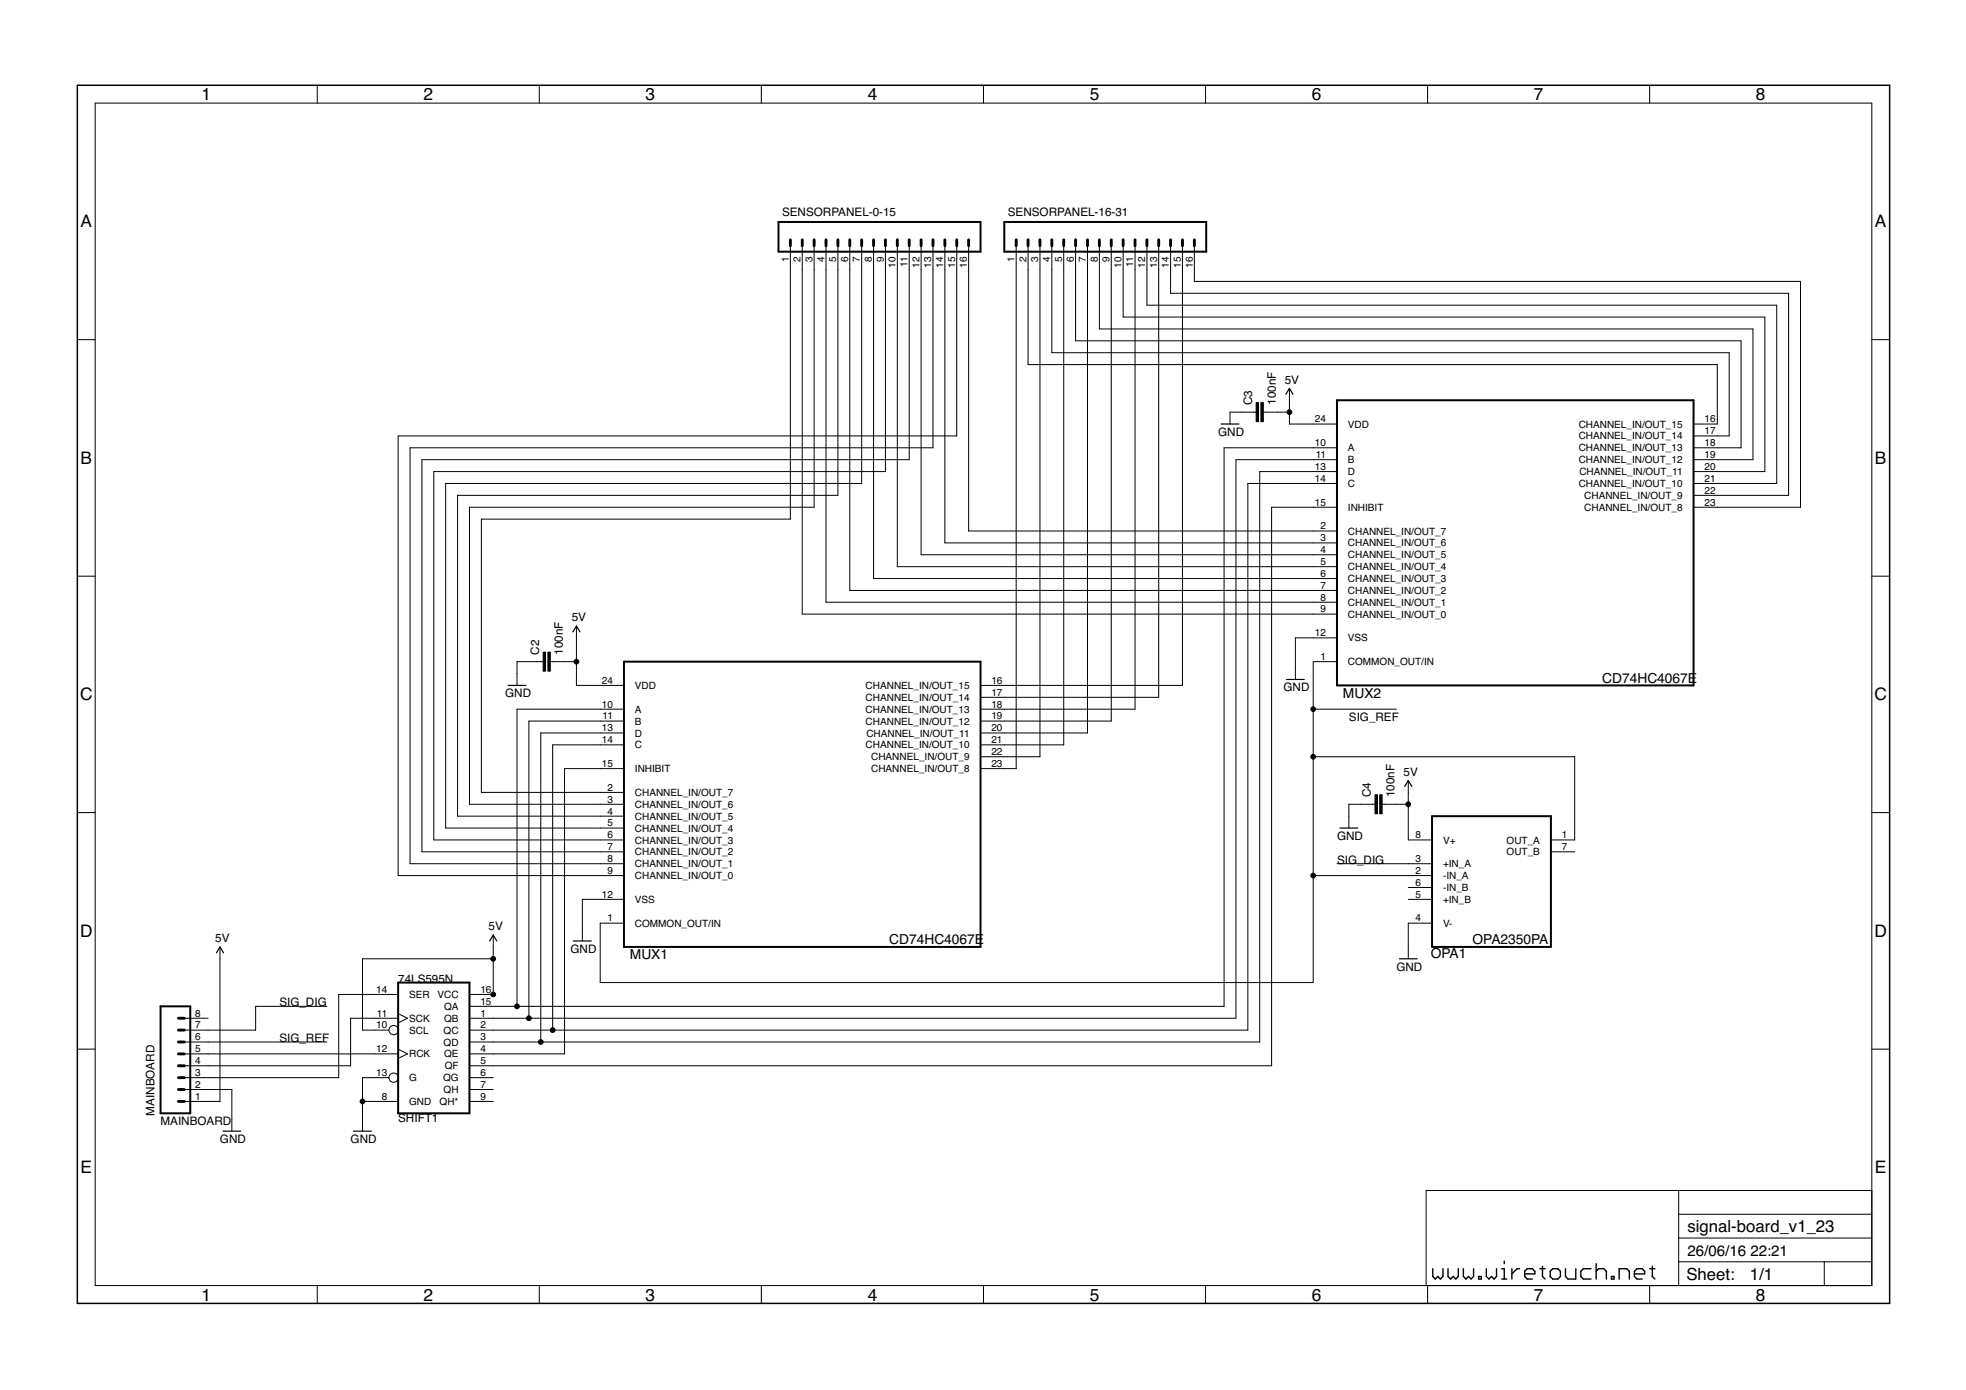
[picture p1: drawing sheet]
<svg xmlns="http://www.w3.org/2000/svg" width="420mm" height="297mm" viewBox="0 0 420 297" stroke-linecap="round" stroke-linejoin="round" font-family="sans-serif">
<g fill="none" stroke="#000" stroke-width=".3">
<path d="M306.2 271.1v1.7l.5 .5 .6-.5 .5 .5 .6-.5v-1.7M309.5 271.1v1.7l.5 .5 .6-.5 .5 .5 .6-.5v-1.7M312.7 271.1v1.7l.6 .5 .5-.5 .6 .5 .5-.5v-1.7M316 272.8h.6v.5h-.6zM317.6 271.1v1.7l.6 .5 .5-.5 .6 .5 .5-.5v-1.7M320.9 273.3h1.1M320.9 271.1h.6v2.2M321.5 269.5v.5M323.1 271.1v2.2M324.7 271.1h-.5l-1.1 1.1M325.8 272.2h2.2v-.5l-.5-.6h-1.1l-.6 .6v1.1l.6 .5h1.1M329.1 271.1h1.1"/>
<path d="M329.6 270.6v2.2l.6 .5M331.8 271.1h1.1l.6 .6v1.1l-.6 .5h-1.1l-.5-.5v-1.1zM334.6 271.1v1.7l.5 .5h1.7v-2.2M340 271.1h-1.6l-.6 .6v1.1l.6 .5h1.6M341.1 271.7l.6-.6h1.1l.5 .6v1.6M341.1 270v3.3M344.4 272.8h.5v.5h-.5zM346 273.3v-2.2h1.7l.5 .6v1.6M349.3 272.2h2.2v-.5l-.6-.6h-1.1l-.5 .6v1.1l.5 .5h1.1M352.6 271.1h1.1M353.1 270.6v2.2l.6 .5"/>
</g>
<g fill="none" stroke="#000" stroke-width=".21">
<path d="M67.8 18.2v3.8M115.3 18.2v3.8M162.7 18.2v3.8M210.2 18.2v3.8M257.6 18.2v3.8M305.1 18.2v3.8M352.6 18.2v3.8M20.3 22h379.7v252.7h-379.7zM168.9 52.5v58.4h-66v58.4h30.4M171.4 52.5v78.7h114.3M174 52.5v55.9h-73.7v63.5h33M176.5 52.5v76.2h109.2"/>
<path d="M179.1 52.5v53.4h-81.3v68.5h35.5M181.6 52.5v73.7h104.1M184.1 52.5v50.8h-88.9v73.7h38.1M186.7 52.5v71.1h99M189.2 52.5v48.3h-96.5v78.7h40.6M191.8 52.5v68.6h93.9M194.3 52.5v45.7h-104.1v83.8h43.1M196.8 52.5v66.1h88.9M199.4 52.5v43.2h-111.8v88.9h45.7M201.9 52.5v63.5h83.8M204.5 52.5v40.7h-119.4v93.9h48.2M207 52.5v61h78.7"/>
<path d="M217.2 52.5v111.8h-7.7M219.7 52.5v25.4h147.3v12.7h-5.1M222.2 52.5v109.2h-12.7M224.8 52.5v22.9h144.7v17.8h-7.6M227.3 52.5v106.7h-17.8M229.9 52.5v20.3h142.2v22.9h-10.2M232.4 52.5v104.1h-22.9M234.9 52.5v17.8h139.7v27.9h-12.7M237.5 52.5v101.6h-28M240 52.5v15.3h137.2v33h-15.3M242.6 52.5v99.1h-33.1M245.1 52.5v12.7h134.6v38.1h-17.8"/>
<path d="M247.6 52.5v96.5h-38.1M250.2 52.5v10.2h132v43.2h-20.3M252.7 52.5v94h-43.2M255.2 52.5v7.6h129.6v48.3h-22.9M16.5 72.6h3.8M400 72.6h3.8M268.5 88.1h-5.6v2.5M270 88.1h5.6M275.6 83v7.6h10.1M285.7 95.7h-24.1v119.4h-161.3M285.7 98.2h-21.6v119.4h-163.8M285.7 100.8h-16.5v121.9h-168.9"/>
<path d="M285.7 103.3h-19v116.8h-166.4M285.7 108.4h-13.9v119.4h-171.5M16.5 123.1h3.8M123.2 133.8v12.7h10.1M285.7 136.3h-8.9v8.9M400 123.1h3.8M116.1 141.4h-5.6v5.1M117.6 141.4h5.6M133.3 151.6h-22.8v63.5M133.3 154.1h-20.3v63.5M133.3 156.6h-17.7v66.1M133.3 159.2h-15.2v60.9"/>
<path d="M280.6 151.6h17.8M285.7 141.4h-5.1v68.6h-152.3v-12.7h5M16.5 173.7h3.8M133.3 164.3h-12.7v60.9h-20.3M280.6 161.7h55.9v17.8h-5.1M293.9 171.9h-5.6v5.1M295.4 171.9h5.6M301 166.8v12.7h5M400 173.7h3.8M105.4 199.8v12.7h-5.1M133.3 192.2h-8.8v8.9M280.6 187.1h25.4"/>
<path d="M285.7 184.6h20.3M301 192.2h5M301 189.7h5M306 197.3h-5v7.6M331.4 182h5.1M39.4 217.6h5.1M47 202.4v33h-7.6M69.8 215.1h-15.2v5h-15.2M85.1 217.6h-10.2v10.2h-35.5M85.1 212.5h-12.7v17.8h-33M85.1 216.6l2 1-2 1M105.4 204.9h-27.9v15.2h5.6"/>
<path d="M16.5 224.2h3.8M39.4 222.7h30.4M39.4 225.2h45.7M39.4 232.8h10.2v8.9M77.5 235.4h7.6M83.1 230.3h-5.6v11.4M85.1 224.2l2 1-2 1M100.3 230.3h5.1M100.3 232.8h5.1M100.3 235.4h5.1M400 224.2h3.8M358.8 254.4v20.3"/>
<path d="M358.8 259.5h41.2M400 254.4h-95.2v20.3M67.8 274.7v3.8M115.3 274.7v3.8M162.7 274.7v3.8M210.2 274.7v3.8M257.6 274.7v3.8M305.1 274.7v3.8M352.6 274.7v3.8M358.8 269.6h41.2M358.8 264.6h41.2M389.9 269.6v5.1"/>
<circle cx="84.1" cy="220.1" r=".99"/>
<circle cx="84.1" cy="230.3" r=".99"/>
</g>
<path d="M166.4 47.4h43.1v6.4h-43.1zM214.6 47.4h43.2v6.4h-43.2zM285.7 85.5h76.2v61h-76.2zM133.3 141.4h76.2v61h-76.2zM306 174.4h25.4v28h-25.4zM34.3 215.1h6.4v22.8h-6.4zM85.1 210h15.2v27.9h-15.2z" fill="none" stroke="#000" stroke-width=".42"/>
<g fill="none" stroke="#000" stroke-width=".25">
<path d="M261 90.6h3.8M274.8 84.3l.8-1.3 .7 1.3M122.4 135l.8-1.2 .8 1.2M108.6 146.5h3.8M274.9 145.2h3.8M286.4 177h3.8M300.2 168.1l.8-1.3 .7 1.3M46.2 203.6l.8-1.2 .8 1.2M104.6 201.1l.8-1.3 .8 1.3M122.6 201.1h3.8M299.1 204.9h3.8M47.6 241.7h3.9"/>
<path d="M75.6 241.7h3.8"/>
</g>
<g fill="none" stroke="#000" stroke-width=".61">
<path d="M168.9 51.2v1.3M171.4 51.2v1.3M174 51.2v1.3M176.5 51.2v1.3M179.1 51.2v1.3M181.6 51.2v1.3M184.1 51.2v1.3M186.7 51.2v1.3M189.2 51.2v1.3M191.8 51.2v1.3M194.3 51.2v1.3M196.8 51.2v1.3"/>
<path d="M199.4 51.2v1.3M201.9 51.2v1.3M204.5 51.2v1.3M207 51.2v1.3M217.2 51.2v1.3M219.7 51.2v1.3M222.2 51.2v1.3M224.8 51.2v1.3M227.3 51.2v1.3M229.9 51.2v1.3M232.4 51.2v1.3M234.9 51.2v1.3"/>
<path d="M237.5 51.2v1.3M240 51.2v1.3M242.6 51.2v1.3M245.1 51.2v1.3M247.6 51.2v1.3M250.2 51.2v1.3M252.7 51.2v1.3M255.2 51.2v1.3M38.1 217.6h1.3M38.1 230.3h1.3M38.1 232.8h1.3M38.1 235.4h1.3"/>
<path d="M38.1 225.2h1.3M38.1 227.8h1.3M38.1 222.7h1.3M38.1 220.1h1.3"/>
</g>
<path d="M16.5 18.2h387.3v260.3h-387.3z" fill="none" stroke="#000" stroke-width=".32"/>
<path d="M268.5 86h.5v4.1h-.5zM269.5 86h.5v4.1h-.5zM116.1 139.4h.5v4h-.5zM117.1 139.4h.5v4h-.5zM293.9 169.8h.5v4.1h-.5zM294.9 169.8h.5v4.1h-.5z" fill="#000" stroke="#000" stroke-width=".21"/>
<g fill="#000" stroke="#000" stroke-width=".21">
<circle cx="275.6" cy="88.1" r=".51"/>
<circle cx="123.2" cy="141.4" r=".51"/>
<circle cx="280.6" cy="151.6" r=".51"/>
<circle cx="280.6" cy="161.7" r=".51"/>
<circle cx="301" cy="171.9" r=".51"/>
<circle cx="280.6" cy="187.1" r=".51"/>
<circle cx="105.4" cy="212.5" r=".51"/>
<circle cx="105.4" cy="204.9" r=".51"/>
<circle cx="110.5" cy="215.1" r=".51"/>
<circle cx="113" cy="217.6" r=".51"/>
<circle cx="77.5" cy="235.4" r=".51"/>
<circle cx="115.6" cy="222.7" r=".51"/>
<circle cx="118.1" cy="220.1" r=".51"/>
</g>
<g font-size="3.7">
<text x="43.1" y="21.4">1</text>
<text x="90.5" y="21.4">2</text>
<text x="138" y="21.4">3</text>
<text x="185.4" y="21.4">4</text>
<text x="232.9" y="21.4">5</text>
<text x="280.4" y="21.4">6</text>
<text x="327.8" y="21.4">7</text>
<text x="375.3" y="21.4">8</text>
<text x="17.2" y="48.6">A</text>
<text x="400.7" y="48.6">A</text>
<text x="17.2" y="99.1">B</text>
<text x="400.7" y="99.1">B</text>
<text x="17.1" y="149.7">C</text>
<text x="400.6" y="149.7">C</text>
<text x="17.1" y="200.2">D</text>
<text x="400.6" y="200.2">D</text>
<text x="17.2" y="250.8">E</text>
<text x="400.7" y="250.8">E</text>
<text x="43.1" y="277.9">1</text>
<text x="90.5" y="277.9">2</text>
<text x="138" y="277.9">3</text>
<text x="185.4" y="277.9">4</text>
<text x="232.9" y="277.9">5</text>
<text x="280.4" y="277.9">6</text>
<text x="327.8" y="277.9">7</text>
<text x="375.3" y="277.9">8</text>
</g>
<g font-size="3.6">
<text x="360.7" y="263.3">signal-board_v1_23</text>
<text x="360.4" y="273.6">Sheet:</text>
<text x="374" y="273.5">1/1</text>
</g>
<g font-size="3.2">
<text x="360.7" y="268.4">26/06/16</text>
<text x="374.1" y="268.4">22:21</text>
</g>
<g font-size="2.9">
<text x="287" y="149.1">MUX2</text>
<text x="342.4" y="145.9">CD74HC4067E</text>
<text x="190" y="201.8">CD74HC4067E</text>
<text x="314.7" y="201.6">OPA2350PA</text>
<text x="134.6" y="205">MUX1</text>
<text x="305.8" y="204.7">OPA1</text>
</g>
<g font-size="2.5">
<text x="167.1" y="46.2">SENSORPANEL-0-15</text>
<text x="215.4" y="46.2">SENSORPANEL-16-31</text>
<text x="274.6" y="82">5V</text>
<text x="267.6" y="86.5" transform="rotate(-90 267.6 86.5)">C3</text>
<text x="272.7" y="86.5" transform="rotate(-90 272.7 86.5)">100nF</text>
<text x="260.3" y="93.1">GND</text>
<text x="122.2" y="132.8">5V</text>
<text x="115.2" y="139.9" transform="rotate(-90 115.2 139.9)">C2</text>
<text x="120.3" y="139.9" transform="rotate(-90 120.3 139.9)">100nF</text>
<text x="108" y="149">GND</text>
<text x="274.3" y="147.8">GND</text>
<text x="288.3" y="154.1">SIG_REF</text>
<text x="300" y="165.8">5V</text>
<text x="293" y="170.4" transform="rotate(-90 293 170.4)">C4</text>
<text x="298.1" y="170.4" transform="rotate(-90 298.1 170.4)">100nF</text>
<text x="285.7" y="179.5">GND</text>
<text x="285.7" y="184.6">SIG_DIG</text>
<text x="46" y="201.3">5V</text>
<text x="104.4" y="198.8">5V</text>
<text x="121.9" y="203.6">GND</text>
<text x="85.1" y="210">74LS595N</text>
<text x="298.4" y="207.4">GND</text>
<text x="59.7" y="215">SIG_DIG</text>
<text x="59.7" y="222.7">SIG_REF</text>
<text x="33" y="238.4" transform="rotate(-90 33 238.4)">MAINBOARD</text>
<text x="85.1" y="239.8">SHIFT1</text>
<text x="34.3" y="240.4">MAINBOARD</text>
<text x="47" y="244.3">GND</text>
<text x="74.9" y="244.3">GND</text>
</g>
<g font-size="2.1">
<text x="168.6" y="56" transform="rotate(-90 168.6 56)">1</text>
<text x="171.1" y="56" transform="rotate(-90 171.1 56)">2</text>
<text x="173.6" y="56" transform="rotate(-90 173.6 56)">3</text>
<text x="176.2" y="56" transform="rotate(-90 176.2 56)">4</text>
<text x="178.7" y="56" transform="rotate(-90 178.7 56)">5</text>
<text x="181.3" y="56" transform="rotate(-90 181.3 56)">6</text>
<text x="183.8" y="56" transform="rotate(-90 183.8 56)">7</text>
<text x="186.3" y="56" transform="rotate(-90 186.3 56)">8</text>
<text x="188.9" y="56" transform="rotate(-90 188.9 56)">9</text>
<text x="191.4" y="57.2" transform="rotate(-90 191.4 57.2)">10</text>
<text x="193.9" y="57.1" transform="rotate(-90 193.9 57.1)">11</text>
<text x="196.5" y="57.2" transform="rotate(-90 196.5 57.2)">12</text>
<text x="199" y="57.2" transform="rotate(-90 199 57.2)">13</text>
<text x="201.6" y="57.2" transform="rotate(-90 201.6 57.2)">14</text>
<text x="204.1" y="57.2" transform="rotate(-90 204.1 57.2)">15</text>
<text x="206.6" y="57.2" transform="rotate(-90 206.6 57.2)">16</text>
<text x="216.8" y="56" transform="rotate(-90 216.8 56)">1</text>
<text x="219.3" y="56" transform="rotate(-90 219.3 56)">2</text>
<text x="221.9" y="56" transform="rotate(-90 221.9 56)">3</text>
<text x="224.4" y="56" transform="rotate(-90 224.4 56)">4</text>
<text x="227" y="56" transform="rotate(-90 227 56)">5</text>
<text x="229.5" y="56" transform="rotate(-90 229.5 56)">6</text>
<text x="232" y="56" transform="rotate(-90 232 56)">7</text>
<text x="234.6" y="56" transform="rotate(-90 234.6 56)">8</text>
<text x="237.1" y="56" transform="rotate(-90 237.1 56)">9</text>
<text x="239.7" y="57.2" transform="rotate(-90 239.7 57.2)">10</text>
<text x="242.2" y="57.1" transform="rotate(-90 242.2 57.1)">11</text>
<text x="244.7" y="57.2" transform="rotate(-90 244.7 57.2)">12</text>
<text x="247.3" y="57.2" transform="rotate(-90 247.3 57.2)">13</text>
<text x="249.8" y="57.2" transform="rotate(-90 249.8 57.2)">14</text>
<text x="252.4" y="57.2" transform="rotate(-90 252.4 57.2)">15</text>
<text x="254.9" y="57.2" transform="rotate(-90 254.9 57.2)">16</text>
<text x="281" y="90.3">24</text>
<text x="281" y="95.3">10</text>
<text x="288.1" y="91.4">VDD</text>
<text x="337.4" y="91.4">CHANNEL_IN/OUT_15</text>
<text x="337.4" y="93.9">CHANNEL_IN/OUT_14</text>
<text x="364.3" y="90.3">16</text>
<text x="364.3" y="92.8">17</text>
<text x="364.3" y="95.3">18</text>
<text x="281" y="100.4">13</text>
<text x="281.2" y="97.9">11</text>
<text x="288.1" y="96.5">A</text>
<text x="288.1" y="99">B</text>
<text x="288.1" y="101.5">D</text>
<text x="337.4" y="96.5">CHANNEL_IN/OUT_13</text>
<text x="337.4" y="99">CHANNEL_IN/OUT_12</text>
<text x="337.5" y="101.5">CHANNEL_IN/OUT_11</text>
<text x="364.3" y="97.9">19</text>
<text x="364.3" y="100.4">20</text>
<text x="281" y="103">14</text>
<text x="288.1" y="104.1">C</text>
<text x="337.4" y="104.1">CHANNEL_IN/OUT_10</text>
<text x="338.6" y="106.6">CHANNEL_IN/OUT_9</text>
<text x="364.3" y="103">21</text>
<text x="364.3" y="105.5">22</text>
<text x="281" y="108">15</text>
<text x="282.2" y="113.1">2</text>
<text x="288.1" y="109.1">INHIBIT</text>
<text x="338.6" y="109.1">CHANNEL_IN/OUT_8</text>
<text x="364.3" y="108">23</text>
<text x="282.2" y="115.7">3</text>
<text x="282.2" y="118.2">4</text>
<text x="288.1" y="114.2">CHANNEL_IN/OUT_7</text>
<text x="288.1" y="116.8">CHANNEL_IN/OUT_6</text>
<text x="288.1" y="119.3">CHANNEL_IN/OUT_5</text>
<text x="282.2" y="120.7">5</text>
<text x="282.2" y="123.3">6</text>
<text x="282.2" y="125.8">7</text>
<text x="288.1" y="121.8">CHANNEL_IN/OUT_4</text>
<text x="288.1" y="124.4">CHANNEL_IN/OUT_3</text>
<text x="282.2" y="128.3">8</text>
<text x="282.2" y="130.9">9</text>
<text x="288.1" y="126.9">CHANNEL_IN/OUT_2</text>
<text x="288.1" y="129.5">CHANNEL_IN/OUT_1</text>
<text x="281" y="136">12</text>
<text x="288.1" y="132">CHANNEL_IN/OUT_0</text>
<text x="288.1" y="137.1">VSS</text>
<text x="282.2" y="141">1</text>
<text x="288.1" y="142.2">COMMON_OUT/IN</text>
<text x="128.6" y="146.1">24</text>
<text x="135.7" y="147.2">VDD</text>
<text x="185" y="147.2">CHANNEL_IN/OUT_15</text>
<text x="185" y="149.8">CHANNEL_IN/OUT_14</text>
<text x="211.9" y="146.1">16</text>
<text x="211.9" y="148.7">17</text>
<text x="128.6" y="151.2">10</text>
<text x="128.8" y="153.7">11</text>
<text x="135.7" y="152.3">A</text>
<text x="135.7" y="154.9">B</text>
<text x="185" y="152.3">CHANNEL_IN/OUT_13</text>
<text x="185" y="154.9">CHANNEL_IN/OUT_12</text>
<text x="211.9" y="151.2">18</text>
<text x="211.9" y="153.7">19</text>
<text x="128.6" y="156.3">13</text>
<text x="128.6" y="158.8">14</text>
<text x="135.7" y="157.4">D</text>
<text x="135.7" y="159.9">C</text>
<text x="185" y="159.9">CHANNEL_IN/OUT_10</text>
<text x="185.2" y="157.4">CHANNEL_IN/OUT_11</text>
<text x="211.9" y="156.3">20</text>
<text x="211.9" y="158.8">21</text>
<text x="211.9" y="161.4">22</text>
<text x="128.6" y="163.9">15</text>
<text x="135.7" y="165">INHIBIT</text>
<text x="186.2" y="162.5">CHANNEL_IN/OUT_9</text>
<text x="186.2" y="165">CHANNEL_IN/OUT_8</text>
<text x="211.9" y="163.9">23</text>
<text x="129.8" y="169">2</text>
<text x="129.8" y="171.5">3</text>
<text x="135.7" y="170.1">CHANNEL_IN/OUT_7</text>
<text x="135.7" y="172.6">CHANNEL_IN/OUT_6</text>
<text x="129.8" y="174.1">4</text>
<text x="129.8" y="176.6">5</text>
<text x="129.8" y="179.1">6</text>
<text x="135.7" y="175.2">CHANNEL_IN/OUT_5</text>
<text x="135.7" y="177.7">CHANNEL_IN/OUT_4</text>
<text x="302.5" y="179.1">8</text>
<text x="333.8" y="179.1">1</text>
<text x="129.8" y="181.7">7</text>
<text x="129.8" y="184.2">8</text>
<text x="135.7" y="180.3">CHANNEL_IN/OUT_3</text>
<text x="135.7" y="182.8">CHANNEL_IN/OUT_2</text>
<text x="135.7" y="185.3">CHANNEL_IN/OUT_1</text>
<text x="302.5" y="184.2">3</text>
<text x="308.4" y="180.3">V+</text>
<text x="308.4" y="185.3">+IN_A</text>
<text x="322" y="180.3">OUT_A</text>
<text x="322" y="182.8">OUT_B</text>
<text x="333.8" y="181.7">7</text>
<text x="128.6" y="191.8">12</text>
<text x="129.8" y="186.8">9</text>
<text x="135.7" y="187.9">CHANNEL_IN/OUT_0</text>
<text x="302.5" y="186.8">2</text>
<text x="302.5" y="189.3">6</text>
<text x="302.5" y="191.8">5</text>
<text x="308.4" y="187.9">-IN_A</text>
<text x="308.4" y="190.4">-IN_B</text>
<text x="129.8" y="196.9">1</text>
<text x="135.7" y="193">VSS</text>
<text x="302.5" y="196.9">4</text>
<text x="308.4" y="193">+IN_B</text>
<text x="135.7" y="198">COMMON_OUT/IN</text>
<text x="308.4" y="198">V-</text>
<text x="80.4" y="212.2">14</text>
<text x="87.4" y="213.3">SER</text>
<text x="93.5" y="213.3">VCC</text>
<text x="94.9" y="215.8">QA</text>
<text x="102.7" y="214.7">15</text>
<text x="102.7" y="212.2">16</text>
<text x="41.7" y="219.8">7</text>
<text x="41.7" y="217.2">8</text>
<text x="80.4" y="219.8">10</text>
<text x="80.5" y="217.2">11</text>
<text x="87.4" y="220.9">SCL</text>
<text x="87.4" y="218.3">SCK</text>
<text x="94.8" y="220.9">QC</text>
<text x="94.9" y="218.3">QB</text>
<text x="102.7" y="217.2">1</text>
<text x="102.7" y="219.8">2</text>
<text x="41.7" y="227.4">4</text>
<text x="41.7" y="224.9">5</text>
<text x="41.7" y="222.3">6</text>
<text x="80.4" y="224.9">12</text>
<text x="87.4" y="226">RCK</text>
<text x="94.8" y="223.4">QD</text>
<text x="94.9" y="226">QE</text>
<text x="102.7" y="222.3">3</text>
<text x="102.7" y="224.9">4</text>
<text x="102.7" y="227.4">5</text>
<text x="41.7" y="232.5">2</text>
<text x="41.7" y="229.9">3</text>
<text x="80.4" y="229.9">13</text>
<text x="87.4" y="231">G</text>
<text x="94.7" y="231">QG</text>
<text x="94.8" y="233.6">QH</text>
<text x="95" y="228.5">QF</text>
<text x="102.7" y="229.9">6</text>
<text x="102.7" y="232.5">7</text>
<text x="41.7" y="235">1</text>
<text x="81.6" y="235">8</text>
<text x="87.4" y="236.1">GND</text>
<text x="94" y="236.1">QH*</text>
<text x="102.7" y="235">9</text>
</g>
</svg>
